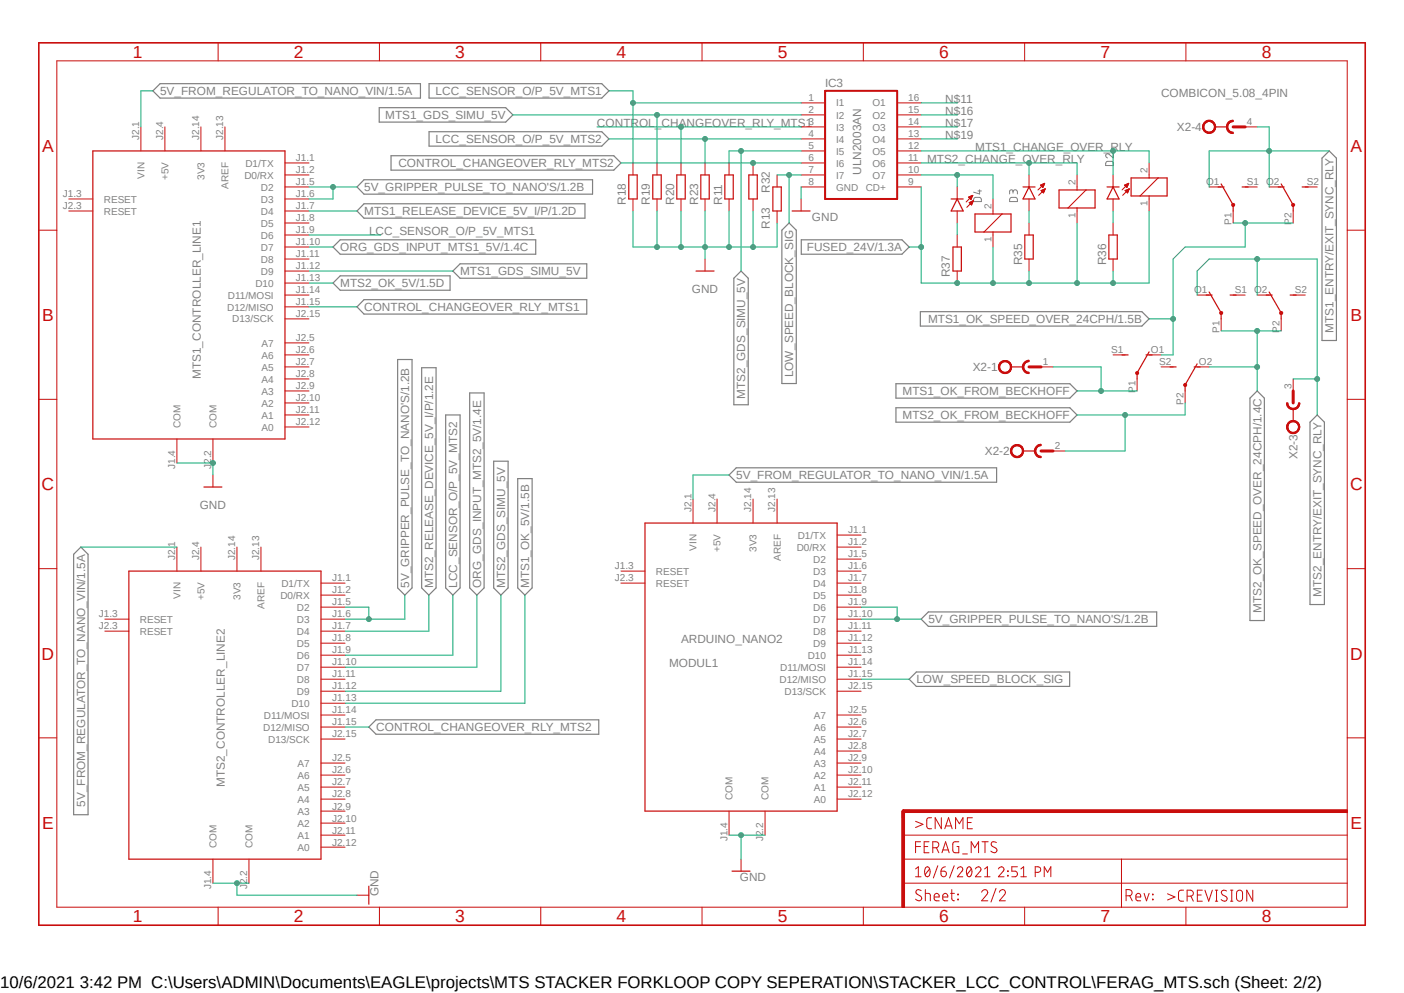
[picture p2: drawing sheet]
<svg xmlns="http://www.w3.org/2000/svg" width="297mm" height="210mm" viewBox="0 0 297 210" stroke-linecap="round" stroke-linejoin="round" font-family="sans-serif">
<path d="M7.9 8.8l281.2 187.2M289.1 8.8l-281.2 187.2" fill="none" stroke="#fff" stroke-width=".21"/>
<path d="M234.1 34.2a1.3 1.3 0 0 1 1.4 .1v.7h-1.6v-.5zM235.5 32.5v.9l-.9-.8a.45 .45 0 0 0-.7 .2 .45 .45 0 0 0 .4 .6M206 42a1.26 1.26 0 0 1 1.3-.2l.3 .4v.4h-1.6zM206.9 40.4h.7M207.2 40.1v.9l-1.2-.4M213.7 42a1.26 1.26 0 0 1 1.3-.2l.2 .4v.4h-1.6zM214.3 40.6a.47 .47 0 0 1 .5-.5 .47 .47 0 0 1 .4 .5v.4M214.3 40.9v-.4a.36 .36 0 0 0-.4-.4 .36 .36 0 0 0-.3 .4v.5" fill="none" stroke="#808080" stroke-width=".21"/>
<g fill="none" stroke="#808080" stroke-width=".25">
<path d="M32.3 19.2l1.6-1.5h55v3h-55zM90.8 17.7h36.5l1.5 1.5-1.5 1.5h-36.5zM77 38h48.3v3.1h-48.3l-1.5-1.6zM80.2 22.8h26.8l1.5 1.5-1.5 1.5h-26.8zM82.7 32.9h47.1l1.6 1.6-1.6 1.5h-47.1zM90.8 27.9h36.5l1.5 1.5-1.5 1.5h-36.5zM281.2 31.9l1.5 1.5v38.6h-3v-38.6zM70.4 59.9l1.6-1.6h23.2v3.1h-23.2zM70.4 52.2l1.6-1.5h41.3v3.1h-41.3zM77 43.1h46.7v3h-46.7l-1.5-1.5zM95.8 57.3l1.5-1.5h26.8v3h-26.8zM156.8 57.3l1.5 1.5v26.8h-3.1v-26.8z"/>
<path d="M165.4 48.7l1.5-1.5 1.5 1.5v32.4h-3zM169.5 50.7h21.3l1.5 1.5-1.5 1.6h-21.3zM77 63.4h47.1v3h-47.1l-1.5-1.5zM84.1 76h3.1v48.3l-1.6 1.6-1.5-1.6zM89.2 77.8h3v46.5l-1.5 1.6-1.5-1.6zM194.7 65.9h46.9l1.5 1.5-1.5 1.6h-46.9zM94.3 87.8h3v36.5l-1.5 1.6-1.5-1.6zM99.4 83.1h3v41.2l-1.5 1.6-1.5-1.6zM104.4 97.5h3.1v26.8l-1.5 1.6-1.6-1.6zM189.5 81.2h36.8l1.5 1.5-1.5 1.5h-36.8zM189.5 86.2h36.8l1.5 1.6-1.5 1.5h-36.8zM265.9 82.7l1.6 1.5v47h-3.1v-47z"/>
<path d="M278.6 87.8l1.6 1.5v38.5h-3.1v-38.5zM17.1 115.7l1.5 1.5v55.1h-3v-55.1zM109.5 101.2h3.1v23.1l-1.6 1.6-1.5-1.6zM154.2 100.5l1.5-1.6h55.1v3.1h-55.1zM194.9 130.9l1.5-1.5h48.3v3.1h-48.3zM78 153.8l1.5-1.6h47.2v3.1h-47.2zM192.3 143.6l1.5-1.5h32.5v3.1h-32.5z"/>
</g>
<path d="M190.8 171.5h.5v20.4h-.5z" fill-rule="evenodd" fill="#c90d0c"/>
<path d="M190.8 171.5h.5v20.4h-.5z" fill="none" stroke="#c90d0c" stroke-width=".21"/>
<path d="M191 171.2h94v.6h-94z" fill-rule="evenodd" fill="#c90d0c"/>
<g fill="none" stroke="#c90d0c" stroke-width=".21">
<path d="M12 12.9h273v179h-273zM46.1 9.1v3.8M80.3 9.1v3.8M114.4 9.1v3.8M148.5 9.1v3.8M182.6 9.1v3.8M216.7 9.1v3.8M250.9 9.1v3.8M243.1 34.5v3.1M245 37.6l-3.8 3.8M8.2 48.7h3.8M243.1 41.4v3.2"/>
<path d="M285 48.7h3.8M8.2 84.5h3.8M285 84.5h3.8M146.6 105.5v5.1M151.7 105.5v5.1M159.3 105.5v5.1M164.4 105.5v5.1M177.1 113.2h5.1M177.1 115.7h5.1M177.1 118.2h5.1M8.2 120.3h3.8M131.4 120.8h5"/>
<path d="M131.4 123.3h5M177.1 120.8h5.1M177.1 123.3h5.1M177.1 125.9h5.1M177.1 128.4h5.1M177.1 130.9h5.1M177.1 133.5h5.1M177.1 136h5.1M177.1 138.6h5.1M285 120.3h3.8M8.2 156h3.8M177.1 141.1h5.1"/>
<path d="M177.1 143.6h5.1M177.1 151.2h5.1M177.1 153.8h5.1M177.1 156.3h5.1M177.1 158.8h5.1M177.1 146.2h5.1M285 156h3.8M154.2 171.5v5.1M161.8 171.5v5.1M177.1 161.4h5.1M177.1 163.9h5.1M177.1 166.5h5.1"/>
<path d="M177.1 169h5.1M191 171.2h94v.6h-94zM191.1 176.6h93.9M193.7 173.7l1.5 .6-1.5 .7M193.7 179h1M194.7 178h-1v2.3M195.5 179h.8M196.5 178h-1v2.3h1M197.1 172.9l-.8 .1-.3 .4 .2 1.7 .9 .2M197.3 179.3h.7a.64 .64 0 0 0 .6-.7 .64 .64 0 0 0-.6-.6h-.7v2.3M198.1 179.3l.5 1M199.1 172.9v2.4l-1.3-2.4v2.4"/>
<path d="M199.4 179.7h1.2M199.9 175.3l.8-2.4 .7 2.4M200.1 174.7h1.1M202.1 175.3v-2.4l.8 1.3 .8-1.3v2.4M202.8 178l-1 .1-.2 .2-.1 1.5a.51 .51 0 0 0 .6 .5h.7v-1.3h-.4M204.6 173.9h.8M205.7 172.9h-1.1v2.4h1.1M207.7 178h1.3M208.4 178v2.3M210.8 178.2l-.6-.2a.52 .52 0 0 0-.5 .4 .52 .52 0 0 0 .2 .6l.8 .4a.57 .57 0 0 1 0 .8 .57 .57 0 0 1-.9 0l-.2-.2M46.1 191.9v3.8M80.3 191.9v3.8"/>
<path d="M114.4 191.9v3.8M148.5 191.9v3.8M182.6 191.9v3.8M191.1 186.8h93.9M191.1 181.7h93.9M193.7 183.8l.6-.5v2.1M193.7 185.4h1.1M194.9 188.3a.61 .61 0 0 0-.8-.1 .61 .61 0 0 0-.3 .7 1.75 1.75 0 0 1 1.2 1l-.1 .3a.75 .75 0 0 1-1.2 0M195.7 188.9h.7l.3 .2 .1 1.4M195.7 188.1v2.4M195.8 183.5a.44 .44 0 0 1 .8 .1 1.31 1.31 0 0 1-.4 1.8h-.2a1.47 1.47 0 0 1-.2-1.9zM196.6 183.8l-.9 1.2"/>
<path d="M197.6 189.7h1.1a.55 .55 0 0 0-.4-.8 .55 .55 0 0 0-.7 .5l.1 .9 .3 .2h.7M198.4 183.1l-1 2.6M199.1 184.2h.6a.58 .58 0 0 1 .5 .7 .58 .58 0 0 1-.6 .5 .58 .58 0 0 1-.5-.6zM199.3 180.3l.7-2.3 .8 2.3M199.4 189.7h1.1a.55 .55 0 0 0-.4-.8 .55 .55 0 0 0-.7 .5l.1 .9 .3 .2h.7M200 183.3a.94 .94 0 0 0-.9 .9M201.1 188.9h.8M201.3 188.1v2l.2 .3 .4 .1M201.8 183.1l-.9 2.6M202.5 183.8a.57 .57 0 0 1 .8-.5 .57 .57 0 0 1 .2 .9l-1 1.2h1.2M202.6 189.1l.1 .1zM202.6 190.2l.1 .1z"/>
<path d="M203.6 180.6h1M204.7 183.5a.41 .41 0 0 1 .4-.2 .41 .41 0 0 1 .3 .3 1.26 1.26 0 0 1-.4 1.8h-.1a1.47 1.47 0 0 1-.2-1.9zM205.4 180.3v-2.3l.8 1.3 .8-1.3v2.3M205.5 183.8l-.9 1.2M206.3 183.8a.58 .58 0 0 1 .8-.5 .58 .58 0 0 1 .2 .9l-1 1.2h1.2M207.6 188.7a.64 .64 0 0 1 1-.5 .64 .64 0 0 1 .1 1l-1.1 1.3h1.4M208.3 185.4h1.1M208.3 183.8l.6-.5v2.1M210.7 187.9l-1.1 2.9M211.2 183.8a.58 .58 0 0 1 .8-.5 .58 .58 0 0 1 .2 .9l-1 1.2h1.2M211.4 188.7a.64 .64 0 0 1 .9-.5 .64 .64 0 0 1 .2 1l-1.1 1.3h1.3M213.1 184.2l.2 .1z"/>
<path d="M213.1 185.1l.2 .2zM215.2 183.3h-1.2v.9h.8a.61 .61 0 0 1 .4 .6 .61 .61 0 0 1-.4 .6h-.8M215.9 185.4h1.2M215.9 183.8l.6-.5v2.1M216.7 191.9v3.8M219 184.5h.6a.59 .59 0 0 0 .5-.6 .59 .59 0 0 0-.5-.6h-.6v2.1M220.9 185.4v-2.1l.7 1.2 .7-1.2v2.1M237.2 181.7v10.2M238.2 189.4h.6a.66 .66 0 0 0 .7-.6 .66 .66 0 0 0-.7-.7h-.6v2.4M239 189.4l.5 1.1M240.3 189.7h1a.54 .54 0 0 0-.4-.8 .54 .54 0 0 0-.6 .5v.9l.4 .2h.6M242 188.9l.5 1.6 .6-1.6"/>
<path d="M243.8 190.2l.1 .1zM243.8 189.1l.1 .1zM247 189l1.5 .7-1.5 .6M250.4 188.3h-.8l-.3 .5v1.4l.3 .3 .8 .1M250.9 191.9v3.8M251.1 189.5h.7a.64 .64 0 0 0 .7-.6 .64 .64 0 0 0-.7-.6h-.7v2.3M251.9 189.5l.5 1.1M253.3 189.3h.8M254.3 188.3h-1v2.3h1M254.9 188.3l.8 2.3 .8-2.3M257.1 190.6h.5M257.1 188.3h.5"/>
<path d="M257.3 188.3v2.3M259.5 188.4l-.8-.1a.51 .51 0 0 0-.4 .4 .51 .51 0 0 0 .3 .5l.7 .4a.58 .58 0 0 1 .1 .9 .58 .58 0 0 1-.9-.1l-.2-.2M260.3 190.6h.5M260.3 188.3h.5M260.6 188.3v2.3M261.8 188.4a.62 .62 0 0 1 .7-.1 .62 .62 0 0 1 .3 .6v1a.64 .64 0 0 1-.6 .7 .64 .64 0 0 1-.6-.7v-1.3zM265 188.3v2.3l-1.3-2.3v2.3"/>
</g>
<path d="M192.3 171.5h-1.2v1.3" fill="none" stroke="#c90d0c" stroke-width=".63"/>
<path d="M8.2 9.1h280.6v186.6h-280.6z" fill="none" stroke="#c90d0c" stroke-width=".34"/>
<path d="M239.3 37.6h7.6v3.8h-7.6zM257.7 39.5h1.3M258.3 38.9l2.6 4.4v1.3M262.8 39.5h1.2M136.4 110.6h40.7v60.9h-40.7z" fill="none" stroke="#c90d0c" stroke-width=".25"/>
<path d="M260.6 43.1h.5v.5l-.2 .1-.3-.1-.1-.3z" fill-rule="evenodd" fill="#c90d0c"/>
<path d="M255.8 39.5h2.5M263.4 39.5h2.5M260.6 43.1h.5v.5l-.2 .1-.3-.1-.1-.3zM260.9 44.6v2.6" fill="none" stroke="#c90d0c" stroke-width=".21"/>
<path d="M270.4 39.5h1.3M271 38.9l2.6 4.4v1.3M275.5 39.5h1.2" fill="none" stroke="#c90d0c" stroke-width=".25"/>
<path d="M273.3 43.1h.5l.1 .2-.1 .3-.2 .1-.3-.1z" fill-rule="evenodd" fill="#c90d0c"/>
<path d="M227.8 37v3.2M268.5 39.5h2.5M276.1 39.5h2.5M227.8 44v3.2M229.7 40.2l-3.8 3.8M273.3 43.1h.5l.1 .2-.1 .3-.2 .1-.3-.1zM273.6 44.6v2.6" fill="none" stroke="#c90d0c" stroke-width=".21"/>
<path d="M224 40.2h7.6v3.8h-7.6zM255.1 62.4h1.3M255.8 61.8l2.5 4.4v1.2M260.2 62.4h1.3" fill="none" stroke="#c90d0c" stroke-width=".25"/>
<path d="M258.1 66h.5v.4h-.5l-.1-.2z" fill-rule="evenodd" fill="#c90d0c"/>
<path d="M253.2 62.4h2.6M258.1 66h.5v.4h-.5l-.1-.2zM258.3 67.4v2.6M260.9 62.4h2.5" fill="none" stroke="#c90d0c" stroke-width=".21"/>
<path d="M267.8 62.4h1.3M268.5 61.8l2.5 4.4v1.2M272.9 62.4h1.3" fill="none" stroke="#c90d0c" stroke-width=".25"/>
<circle cx="271" cy="66.2" r=".34" fill="#c90d0c"/>
<g fill="none" stroke="#c90d0c" stroke-width=".21">
<path d="M210.1 42.1v3.2M210.1 49.1v3.1M212 45.3l-3.8 3.8M265.9 62.4h2.6M271 67.4v2.6M273.6 62.4h2.5"/>
<circle cx="271" cy="66.2" r=".34"/>
</g>
<path d="M206.2 45.3h7.7v3.8h-7.7zM237.4 75.1h1.2M242.4 75.1h1.3M243.1 74.4l-2.6 4.5v1.2" fill="none" stroke="#c90d0c" stroke-width=".25"/>
<path d="M240.3 78.7h.5v.4h-.5l-.1-.2z" fill-rule="evenodd" fill="#c90d0c"/>
<path d="M235.5 75.1h2.5M240.3 78.7h.5v.4h-.5l-.1-.2zM243.1 75.1h2.5M240.5 80.1v2.6" fill="none" stroke="#c90d0c" stroke-width=".21"/>
<path d="M247.5 77.6h1.3M252.6 77.6h1.3M253.2 77l-2.5 4.4v1.3" fill="none" stroke="#c90d0c" stroke-width=".25"/>
<path d="M250.5 81.2l.2-.1 .3 .1v.5h-.5l-.1-.3z" fill-rule="evenodd" fill="#c90d0c"/>
<g fill="none" stroke="#c90d0c" stroke-width=".21">
<path d="M29.8 26.8v5.1M34.9 26.8v5.1M42.5 26.8v5.1M47.6 26.8v5.1M60.3 34.5h5.1M60.3 37h5.1M60.3 39.5h5.1M133.9 34.5v2.5M139 34.5v2.5M144.1 34.5v2.5M149.1 34.5v2.5M154.2 34.5v2.5"/>
<path d="M159.3 34.5v2.5M164.4 37v2.5M169.5 21.8h5M169.5 24.3h5M169.5 26.8h5M169.5 29.4h5M169.5 31.9h5M169.5 34.5h5M169.5 37h5M169.5 39.5h5M189.8 21.8h5.1M189.8 24.3h5.1"/>
<path d="M189.8 26.8h5.1M189.8 29.4h5.1M189.8 31.9h5.1M189.8 34.5h5.1M189.8 37h5.1M189.8 39.5h5.1M202.5 39.5v2.6M217.7 37v2.5M220.1 39.2l.9-.4-.4 .9zM220.1 39.2h.8M220.2 39.2h.6M220.3 39.3h.5"/>
<path d="M220.3 39.1h.6M220.4 39.4h.3M220.5 39.5h.2M220.6 39.6h.1M220.6 38.9h.3M220.7 38.9h.2M220.9 38.8h.1M221 38.8l-1.4 1.4M221.1 40h.1M221.1 39.9l-1.4 1.4M235.5 37v2.5M237.9 39.2l.9-.4-.4 .9z"/>
<path d="M237.9 39.2h.7M238 39.2h.6M238 39.3h.5M238.1 39.1h.5M238.1 39.4h.4M238.3 39.5h.2M238.3 38.9h.4M238.3 39.6h.1M238.5 38.9h.2M238.7 38.8h.1M238.8 38.8l-1.4 1.4M238.8 40h.1"/>
<path d="M238.9 39.9l-1.4 1.4M238.9 39.9l-.4 .9-.5-.5M238.9 39.9l-.9 .4M14.6 42.1h5M14.6 44.6h5M60.3 42.1h5.1M60.3 44.6h5.1M60.3 47.2h5.1M60.3 49.7h5.1M60.3 52.2h5.1M60.3 54.8h5.1M60.3 57.3h5.1"/>
<path d="M60.3 59.9h5.1M133.9 42.1v2.5M139 42.1v2.5M144.1 42.1v2.5M149.1 42.1v2.5M149.1 54.8v2.5M154.2 42.1v2.5M159.3 42.1v2.5M164.4 44.6v2.6M169.5 42.1v2.5M202.5 44.6v2.6M202.5 49.7v2.5"/>
<path d="M202.5 57.3v2.6M204.9 41.7h.7M205 41.8h.5M205 42.8l.9-.3-.4 .8zM205 41.6h.6M205.1 42.9h.6M205.1 41.9h.4M205.1 42.8h.6M205.1 43h.6M205.2 42h.3M205.2 43.1h.4M205.2 41.5h.5"/>
<path d="M205.3 42.1h.1M205.3 43.1h.3M205.3 42.7h.5M205.4 42.2h.1M205.4 43.2h.2M205.4 41.4h.3M205.5 43.3h.1M205.5 42.6h.3M205.6 41.4h.1M205.7 42.5h.2M205.8 41.3l-1.4 1.4M205.8 41.3l-.4 .9-.5-.5"/>
<path d="M205.8 41.3l-.9 .4M205.9 42.5l-1.4 1.4M217.7 42.1v2.5M217.7 47.2v2.5M217.7 54.8v2.5M220.2 40.3l.9-.4-.4 .9zM220.3 40.3h.6M220.3 40.4h.6M220.4 40.5h.5M220.4 40.2h.6M220.5 40.6h.4M220.6 40.6h.2"/>
<path d="M220.6 40.1h.4M220.7 40.7h.1M220.9 40h.2M235.5 42.1v2.5M235.5 47.2v2.5M235.5 54.8v2.5M238 40.3h.7M238.1 40.4h.6M238.2 40.5h.5M238.2 40.2h.6M238.3 40.6h.3M238.4 40.6h.2"/>
<path d="M238.4 40.1h.4M238.5 40.7h.1M238.6 40h.2M60.3 77.6h5.1M60.3 62.4h5.1M60.3 64.9h5.1M60.3 72.5h5.1M60.3 75.1h5.1M60.3 67.4h5.1M245.6 77.6h2.6M253.2 77.6h2.6M37.4 92.8v5.1"/>
<path d="M45 92.8v5.1M60.3 80.1h5.1M60.3 82.7h5.1M60.3 85.2h5.1M60.3 87.8h5.1M60.3 90.3h5.1M250.5 81.2l.2-.1 .3 .1v.5h-.5l-.1-.3zM250.7 82.7v2.5M37.4 115.7v5.1M42.5 115.7v5.1M45 100.5v2.5M50.1 115.7v5.1"/>
<path d="M55.2 115.7v5.1M22.2 130.9h5.1M22.2 133.5h5.1M67.9 123.3h5.1M67.9 125.9h5.1M67.9 130.9h5.1M67.9 128.4h5.1M67.9 133.5h5.1M67.9 136h5.1M67.9 138.6h5.1M67.9 141.1h5.1M67.9 143.6h5.1"/>
<path d="M67.9 146.2h5.1M67.9 148.7h5.1M67.9 151.2h5.1M67.9 153.8h5.1M67.9 156.3h5.1M67.9 161.4h5.1M67.9 163.9h5.1M67.9 166.5h5.1M67.9 169h5.1M67.9 171.5h5.1M67.9 174.1h5.1M67.9 176.6h5.1"/>
<path d="M67.9 179.2h5.1M45 181.7v5.1M52.7 181.7v5.1M75.5 189.3h2.5M156.8 181.7v2.5"/>
</g>
<path d="M174.5 19.2h15.3v22.9h-15.3z" fill="none" stroke="#c90d0c" stroke-width=".42"/>
<g fill="none" stroke="#c90d0c" stroke-width=".25">
<path d="M19.6 31.9h40.7v60.9h-40.7zM133 37h1.8v5.1h-1.8zM138.1 37h1.8v5.1h-1.8zM143.2 37h1.7v5.1h-1.7zM148.3 37h1.7v5.1h-1.7zM153.3 37h1.8v5.1h-1.8zM158.4 37h1.8v5.1h-1.8zM163.5 39.5h1.8v5.1h-1.8zM216.4 39.5h2.5M217.7 39.5l1.2 2.6h-2.5zM234.2 39.5h2.5M235.5 39.5l1.2 2.6h-2.5z"/>
<path d="M147.2 57.3h3.8M167.6 44.6h3.8M201.2 42.1h2.6M201.6 52.2h1.8v5.1h-1.8zM202.5 42.1l1.3 2.5h-2.6zM216.8 49.7h1.8v5.1h-1.8zM234.6 49.7h1.7v5.1h-1.7zM43.1 103h3.8M27.3 120.8h40.6v60.9h-40.6zM78 187.4v3.8M154.9 184.2h3.8"/>
</g>
<path d="M216.3 77.6h.2a1.21 1.21 0 0 0 1.2 1.1v.3a1.37 1.37 0 0 1-1.4-1.4z" fill-rule="evenodd" fill="#c90d0c"/>
<path d="M216.3 77.6h.2a1.21 1.21 0 0 0 1.2 1.1v.3a1.37 1.37 0 0 1-1.4-1.4z" fill="none" stroke="#c90d0c" stroke-width=".21"/>
<path d="M216.7 76.6l.8-.4h.2v.3a1.19 1.19 0 0 0-1.2 1.1h-.2v-.2z" fill-rule="evenodd" fill="#c90d0c"/>
<path d="M216.7 76.6l.8-.4h.2v.3a1.19 1.19 0 0 0-1.2 1.1h-.2v-.2z" fill="none" stroke="#c90d0c" stroke-width=".21"/>
<path d="M213.9 77.6h2.5" fill="none" stroke="#c90d0c" stroke-width=".25"/>
<path d="M216.7 76.6l.8-.4h.2v.3a1.14 1.14 0 0 0-1.1 1.1 1.14 1.14 0 0 0 1.1 1.1v.3a1.39 1.39 0 0 1-1.3-.9 1.39 1.39 0 0 1 .3-1.5z" fill-rule="evenodd" fill="#c90d0c"/>
<path d="M216.7 76.6l.8-.4h.2v.3a1.14 1.14 0 0 0-1.1 1.1 1.14 1.14 0 0 0 1.1 1.1v.3a1.39 1.39 0 0 1-1.3-.9 1.39 1.39 0 0 1 .3-1.5z" fill="none" stroke="#c90d0c" stroke-width=".21"/>
<path d="M217.7 77.6h2.5" fill="none" stroke="#c90d0c" stroke-width=".63"/>
<path d="M211.5 76.7a1.4 1.4 0 0 1 2.3 .2 1.4 1.4 0 0 1-.8 2.1 1.4 1.4 0 0 1-1.8-1.4h.3a1.15 1.15 0 0 1 1.5-1.1 1.15 1.15 0 0 1 .4 1.9 1.15 1.15 0 0 1-1.9-.4v-.4h-.3z" fill-rule="evenodd" fill="#c90d0c"/>
<path d="M211.5 76.7a1.4 1.4 0 0 1 2.3 .2 1.4 1.4 0 0 1-.8 2.1 1.4 1.4 0 0 1-1.8-1.4h.3a1.15 1.15 0 0 1 1.5-1.1 1.15 1.15 0 0 1 .4 1.9 1.15 1.15 0 0 1-1.9-.4v-.4h-.3z" fill="none" stroke="#c90d0c" stroke-width=".21"/>
<path d="M211.5 76.7a1.4 1.4 0 0 1 2.3 .2 1.4 1.4 0 0 1-.8 2.1 1.4 1.4 0 0 1-1.8-1.4h.3a1.15 1.15 0 0 1 1.5-1.1 1.15 1.15 0 0 1 .4 1.9 1.15 1.15 0 0 1-1.9-.4v-.4h-.3z" fill-rule="evenodd" fill="#c90d0c"/>
<path d="M211.5 76.7a1.4 1.4 0 0 1 2.3 .2 1.4 1.4 0 0 1-.8 2.1 1.4 1.4 0 0 1-1.8-1.4h.3a1.15 1.15 0 0 1 1.5-1.1 1.15 1.15 0 0 1 .4 1.9 1.15 1.15 0 0 1-1.9-.4v-.4h-.3zM220.2 77.6h2.6" fill="none" stroke="#c90d0c" stroke-width=".21"/>
<path d="M218.8 95.4h.3a1.21 1.21 0 0 0 1.1 1.1v.3a1.37 1.37 0 0 1-1.4-1.4z" fill-rule="evenodd" fill="#c90d0c"/>
<path d="M218.8 95.4h.3a1.21 1.21 0 0 0 1.1 1.1v.3a1.37 1.37 0 0 1-1.4-1.4z" fill="none" stroke="#c90d0c" stroke-width=".21"/>
<path d="M219.2 94.4l.8-.4h.2v.2a1.19 1.19 0 0 0-1.1 1.2h-.3v-.2z" fill-rule="evenodd" fill="#c90d0c"/>
<path d="M219.2 94.4l.8-.4h.2v.2a1.19 1.19 0 0 0-1.1 1.2h-.3v-.2z" fill="none" stroke="#c90d0c" stroke-width=".21"/>
<path d="M216.4 95.4h2.5" fill="none" stroke="#c90d0c" stroke-width=".25"/>
<path d="M219.2 94.4l.8-.4h.2v.2a1.14 1.14 0 0 0-1.1 1.2 1.14 1.14 0 0 0 1.1 1.1v.3a1.39 1.39 0 0 1-1.3-.9 1.39 1.39 0 0 1 .3-1.5z" fill-rule="evenodd" fill="#c90d0c"/>
<path d="M219.2 94.4l.8-.4h.2v.2a1.14 1.14 0 0 0-1.1 1.2 1.14 1.14 0 0 0 1.1 1.1v.3a1.39 1.39 0 0 1-1.3-.9 1.39 1.39 0 0 1 .3-1.5z" fill="none" stroke="#c90d0c" stroke-width=".21"/>
<path d="M220.2 95.4h2.6" fill="none" stroke="#c90d0c" stroke-width=".63"/>
<path d="M214.1 94.5a1.39 1.39 0 0 1 2.2 .2 1.39 1.39 0 0 1-.8 2 1.39 1.39 0 0 1-1.8-1.3h.3a1.15 1.15 0 0 1 1.5-1.1 1.15 1.15 0 0 1 .5 1.8 1.15 1.15 0 0 1-1.9-.3l-.1-.4h-.3z" fill-rule="evenodd" fill="#c90d0c"/>
<path d="M214.1 94.5a1.39 1.39 0 0 1 2.2 .2 1.39 1.39 0 0 1-.8 2 1.39 1.39 0 0 1-1.8-1.3h.3a1.15 1.15 0 0 1 1.5-1.1 1.15 1.15 0 0 1 .5 1.8 1.15 1.15 0 0 1-1.9-.3l-.1-.4h-.3z" fill="none" stroke="#c90d0c" stroke-width=".21"/>
<path d="M214.1 94.5a1.39 1.39 0 0 1 2.2 .2 1.39 1.39 0 0 1-.8 2 1.39 1.39 0 0 1-1.8-1.3h.3a1.15 1.15 0 0 1 1.5-1.1 1.15 1.15 0 0 1 .5 1.8 1.15 1.15 0 0 1-1.9-.3l-.1-.4h-.3z" fill-rule="evenodd" fill="#c90d0c"/>
<path d="M214.1 94.5a1.39 1.39 0 0 1 2.2 .2 1.39 1.39 0 0 1-.8 2 1.39 1.39 0 0 1-1.8-1.3h.3a1.15 1.15 0 0 1 1.5-1.1 1.15 1.15 0 0 1 .5 1.8 1.15 1.15 0 0 1-1.9-.3l-.1-.4h-.3zM222.8 95.4h2.5" fill="none" stroke="#c90d0c" stroke-width=".21"/>
<path d="M273.6 86.4a1.12 1.12 0 0 0 1.1-1.2h.3a1.31 1.31 0 0 1-1.4 1.4z" fill-rule="evenodd" fill="#c90d0c"/>
<path d="M273.6 86.4a1.12 1.12 0 0 0 1.1-1.2h.3a1.31 1.31 0 0 1-1.4 1.4z" fill="none" stroke="#c90d0c" stroke-width=".21"/>
<path d="M272.2 85.2h.2a1.12 1.12 0 0 0 1.2 1.2v.2a1.31 1.31 0 0 1-1.4-1.4z" fill-rule="evenodd" fill="#c90d0c"/>
<path d="M272.2 85.2h.2a1.12 1.12 0 0 0 1.2 1.2v.2a1.31 1.31 0 0 1-1.4-1.4z" fill="none" stroke="#c90d0c" stroke-width=".21"/>
<path d="M273.6 86.5v2.5" fill="none" stroke="#c90d0c" stroke-width=".25"/>
<path d="M272.2 85.2h.2a1.14 1.14 0 0 0 1.2 1.2 1.14 1.14 0 0 0 1.1-1.2h.3a1.4 1.4 0 0 1-1.4 1.4 1.4 1.4 0 0 1-1.4-1.4z" fill-rule="evenodd" fill="#c90d0c"/>
<path d="M272.2 85.2h.2a1.14 1.14 0 0 0 1.2 1.2 1.14 1.14 0 0 0 1.1-1.2h.3a1.4 1.4 0 0 1-1.4 1.4 1.4 1.4 0 0 1-1.4-1.4z" fill="none" stroke="#c90d0c" stroke-width=".21"/>
<path d="M273.6 82.7v2.5" fill="none" stroke="#c90d0c" stroke-width=".63"/>
<path d="M272.5 89.4a1.39 1.39 0 0 1 2.2 .2 1.39 1.39 0 0 1-.8 2.1 1.39 1.39 0 0 1-1.7-1.4h.2a1.13 1.13 0 0 1 1.5-1.1 1.13 1.13 0 0 1 .4 1.8 1.13 1.13 0 0 1-1.8-.3l-.1-.4h-.2z" fill-rule="evenodd" fill="#c90d0c"/>
<path d="M272.5 89.4a1.39 1.39 0 0 1 2.2 .2 1.39 1.39 0 0 1-.8 2.1 1.39 1.39 0 0 1-1.7-1.4h.2a1.13 1.13 0 0 1 1.5-1.1 1.13 1.13 0 0 1 .4 1.8 1.13 1.13 0 0 1-1.8-.3l-.1-.4h-.2z" fill="none" stroke="#c90d0c" stroke-width=".21"/>
<path d="M272.5 89.4a1.39 1.39 0 0 1 2.2 .2 1.39 1.39 0 0 1-.8 2.1 1.39 1.39 0 0 1-1.7-1.4h.2a1.13 1.13 0 0 1 1.5-1.1 1.13 1.13 0 0 1 .4 1.8 1.13 1.13 0 0 1-1.8-.3l-.1-.4h-.2z" fill-rule="evenodd" fill="#c90d0c"/>
<path d="M272.5 89.4a1.39 1.39 0 0 1 2.2 .2 1.39 1.39 0 0 1-.8 2.1 1.39 1.39 0 0 1-1.7-1.4h.2a1.13 1.13 0 0 1 1.5-1.1 1.13 1.13 0 0 1 .4 1.8 1.13 1.13 0 0 1-1.8-.3l-.1-.4h-.2zM273.6 80.1v2.6" fill="none" stroke="#c90d0c" stroke-width=".21"/>
<path d="M259.5 26.8h.2a1.12 1.12 0 0 0 1.2 1.2v.2a1.31 1.31 0 0 1-1.4-1.4z" fill-rule="evenodd" fill="#c90d0c"/>
<path d="M259.5 26.8h.2a1.12 1.12 0 0 0 1.2 1.2v.2a1.31 1.31 0 0 1-1.4-1.4z" fill="none" stroke="#c90d0c" stroke-width=".21"/>
<path d="M259.8 25.8l.8-.4h.3v.3a1.12 1.12 0 0 0-1.2 1.1h-.2v-.2z" fill-rule="evenodd" fill="#c90d0c"/>
<path d="M259.8 25.8l.8-.4h.3v.3a1.12 1.12 0 0 0-1.2 1.1h-.2v-.2z" fill="none" stroke="#c90d0c" stroke-width=".21"/>
<path d="M257 26.8h2.6" fill="none" stroke="#c90d0c" stroke-width=".25"/>
<path d="M259.8 25.8l.8-.4h.3v.3a1.14 1.14 0 0 0-1.2 1.1 1.14 1.14 0 0 0 1.2 1.2v.2a1.41 1.41 0 0 1-1.4-.8 1.41 1.41 0 0 1 .3-1.6z" fill-rule="evenodd" fill="#c90d0c"/>
<path d="M259.8 25.8l.8-.4h.3v.3a1.14 1.14 0 0 0-1.2 1.1 1.14 1.14 0 0 0 1.2 1.2v.2a1.41 1.41 0 0 1-1.4-.8 1.41 1.41 0 0 1 .3-1.6z" fill="none" stroke="#c90d0c" stroke-width=".21"/>
<path d="M260.9 26.8h2.5" fill="none" stroke="#c90d0c" stroke-width=".63"/>
<path d="M254.7 26a1.39 1.39 0 0 1 2.2 .1 1.39 1.39 0 0 1-.7 2.1 1.39 1.39 0 0 1-1.8-1.4h.2a1.13 1.13 0 0 1 1.6-1.1 1.13 1.13 0 0 1 .4 1.9 1.13 1.13 0 0 1-1.9-.4l-.1-.4h-.2z" fill-rule="evenodd" fill="#c90d0c"/>
<path d="M254.7 26a1.39 1.39 0 0 1 2.2 .1 1.39 1.39 0 0 1-.7 2.1 1.39 1.39 0 0 1-1.8-1.4h.2a1.13 1.13 0 0 1 1.6-1.1 1.13 1.13 0 0 1 .4 1.9 1.13 1.13 0 0 1-1.9-.4l-.1-.4h-.2z" fill="none" stroke="#c90d0c" stroke-width=".21"/>
<path d="M254.7 26a1.39 1.39 0 0 1 2.2 .1 1.39 1.39 0 0 1-.7 2.1 1.39 1.39 0 0 1-1.8-1.4h.2a1.13 1.13 0 0 1 1.6-1.1 1.13 1.13 0 0 1 .4 1.9 1.13 1.13 0 0 1-1.9-.4l-.1-.4h-.2z" fill-rule="evenodd" fill="#c90d0c"/>
<path d="M254.7 26a1.39 1.39 0 0 1 2.2 .1 1.39 1.39 0 0 1-.7 2.1 1.39 1.39 0 0 1-1.8-1.4h.2a1.13 1.13 0 0 1 1.6-1.1 1.13 1.13 0 0 1 .4 1.9 1.13 1.13 0 0 1-1.9-.4l-.1-.4h-.2zM263.4 26.8h2.5" fill="none" stroke="#c90d0c" stroke-width=".21"/>
<path d="M154.2 176.6h7.6M156.8 176.6v5.1" fill="none" stroke="#0dab76" stroke-width=".21"/>
<circle cx="156.8" cy="176.6" r=".51" fill="#0dab76"/>
<g fill="none" stroke="#0dab76" stroke-width=".21">
<path d="M37.4 97.9h7.6v2.6"/>
<circle cx="156.8" cy="176.6" r=".51"/>
</g>
<circle cx="45" cy="97.9" r=".51" fill="#0dab76"/>
<g fill="none" stroke="#0dab76" stroke-width=".21">
<path d="M45 186.8h7.7M50.1 186.8v2.5"/>
<circle cx="45" cy="97.9" r=".51"/>
</g>
<circle cx="50.1" cy="186.8" r=".51" fill="#0dab76"/>
<g fill="none" stroke="#0dab76" stroke-width=".21">
<path d="M133.9 44.6v7.6h30.5v-5M159.3 44.6v7.6M50.1 189.3h25.4"/>
<circle cx="50.1" cy="186.8" r=".51"/>
</g>
<circle cx="159.3" cy="52.2" r=".51" fill="#0dab76"/>
<g fill="none" stroke="#0dab76" stroke-width=".21">
<path d="M154.2 44.6v7.6"/>
<circle cx="159.3" cy="52.2" r=".51"/>
</g>
<circle cx="154.2" cy="52.2" r=".51" fill="#0dab76"/>
<g fill="none" stroke="#0dab76" stroke-width=".21">
<path d="M149.1 44.6v7.6"/>
<circle cx="154.2" cy="52.2" r=".51"/>
</g>
<circle cx="149.1" cy="52.2" r=".51" fill="#0dab76"/>
<g fill="none" stroke="#0dab76" stroke-width=".21">
<path d="M144.1 44.6v7.6"/>
<circle cx="149.1" cy="52.2" r=".51"/>
</g>
<circle cx="144.1" cy="52.2" r=".51" fill="#0dab76"/>
<g fill="none" stroke="#0dab76" stroke-width=".21">
<path d="M139 44.6v7.6"/>
<circle cx="144.1" cy="52.2" r=".51"/>
</g>
<circle cx="139" cy="52.2" r=".51" fill="#0dab76"/>
<g fill="none" stroke="#0dab76" stroke-width=".21">
<path d="M169.5 39.5v2.6M149.1 52.2v2.6M182.2 128.4h7.6v2.5M182.2 130.9h12.7"/>
<circle cx="139" cy="52.2" r=".51"/>
</g>
<circle cx="189.8" cy="130.9" r=".51" fill="#0dab76"/>
<g fill="none" stroke="#0dab76" stroke-width=".21">
<path d="M73 128.4h5v2.5M85.6 125.9v5h-12.6"/>
<circle cx="189.8" cy="130.9" r=".51"/>
</g>
<circle cx="78" cy="130.9" r=".51" fill="#0dab76"/>
<g fill="none" stroke="#0dab76" stroke-width=".21">
<path d="M65.4 39.5h10.1M70.4 39.5v2.6h-5"/>
<circle cx="78" cy="130.9" r=".51"/>
</g>
<circle cx="70.4" cy="39.5" r=".51" fill="#0dab76"/>
<g fill="none" stroke="#0dab76" stroke-width=".21">
<path d="M32.3 19.2h-2.5v7.6M108.5 24.3h61M139 24.3v10.2M65.4 57.3h30.4M17.1 115.7h20.3M154.2 100.5h-7.6v5"/>
<circle cx="70.4" cy="39.5" r=".51"/>
</g>
<circle cx="139" cy="24.3" r=".51" fill="#0dab76"/>
<g fill="none" stroke="#0dab76" stroke-width=".21">
<path d="M126.3 26.8h43.2M144.1 26.8v7.7M65.4 59.9h5M65.4 64.9h10.1"/>
<circle cx="139" cy="24.3" r=".51"/>
</g>
<circle cx="144.1" cy="26.8" r=".51" fill="#0dab76"/>
<g fill="none" stroke="#0dab76" stroke-width=".21">
<path d="M128.8 29.4h40.7M149.1 29.4v5.1M90.7 125.9v7.6h-17.7M95.8 125.9v12.7h-22.8"/>
<circle cx="144.1" cy="26.8" r=".51"/>
</g>
<circle cx="149.1" cy="29.4" r=".51" fill="#0dab76"/>
<g fill="none" stroke="#0dab76" stroke-width=".21">
<path d="M156.8 31.9v25.4M169.5 31.9h-15.3v2.6M65.4 44.6h10.1M106 125.9v20.3h-33"/>
<circle cx="149.1" cy="29.4" r=".51"/>
</g>
<circle cx="156.8" cy="31.9" r=".51" fill="#0dab76"/>
<g fill="none" stroke="#0dab76" stroke-width=".21">
<path d="M159.3 34.5h10.2M111 125.9v22.8h-38M73 153.8h5"/>
<circle cx="156.8" cy="31.9" r=".51"/>
</g>
<circle cx="159.3" cy="34.5" r=".51" fill="#0dab76"/>
<g fill="none" stroke="#0dab76" stroke-width=".21">
<path d="M128.8 19.2h5.1v15.3M131.4 34.5h27.9M133.9 21.8h35.6M65.4 52.2h5M100.9 125.9v15.2h-27.9"/>
<circle cx="159.3" cy="34.5" r=".51"/>
</g>
<circle cx="133.9" cy="21.8" r=".51" fill="#0dab76"/>
<g fill="none" stroke="#0dab76" stroke-width=".21">
<path d="M164.4 37h5.1M166.9 37v10.2M65.4 49.7h15.2"/>
<circle cx="133.9" cy="21.8" r=".51"/>
</g>
<circle cx="166.9" cy="37" r=".51" fill="#0dab76"/>
<g fill="none" stroke="#0dab76" stroke-width=".21">
<path d="M194.9 37h15.2M202.5 37v2.5M182.2 143.6h10.1"/>
<circle cx="166.9" cy="37" r=".51"/>
</g>
<circle cx="202.5" cy="37" r=".51" fill="#0dab76"/>
<g fill="none" stroke="#0dab76" stroke-width=".21">
<path d="M194.9 34.5h32.9M210.1 37v5.1M217.7 34.5v2.5"/>
<circle cx="202.5" cy="37" r=".51"/>
</g>
<circle cx="217.7" cy="34.5" r=".51" fill="#0dab76"/>
<g fill="none" stroke="#0dab76" stroke-width=".21">
<path d="M194.9 31.9h48.2M227.8 34.5v2.5M235.5 31.9v5.1"/>
<circle cx="217.7" cy="34.5" r=".51"/>
</g>
<circle cx="235.5" cy="31.9" r=".51" fill="#0dab76"/>
<g fill="none" stroke="#0dab76" stroke-width=".21">
<path d="M194.9 39.5v20.4h48.2M243.1 31.9v2.6"/>
<circle cx="235.5" cy="31.9" r=".51"/>
</g>
<circle cx="202.5" cy="59.9" r=".51" fill="#0dab76"/>
<g fill="none" stroke="#0dab76" stroke-width=".21">
<path d="M217.7 57.3v2.6"/>
<circle cx="202.5" cy="59.9" r=".51"/>
</g>
<circle cx="217.7" cy="59.9" r=".51" fill="#0dab76"/>
<g fill="none" stroke="#0dab76" stroke-width=".21">
<path d="M235.5 57.3v2.6"/>
<circle cx="217.7" cy="59.9" r=".51"/>
</g>
<circle cx="235.5" cy="59.9" r=".51" fill="#0dab76"/>
<g fill="none" stroke="#0dab76" stroke-width=".21">
<path d="M210.1 52.2v7.7"/>
<circle cx="235.5" cy="59.9" r=".51"/>
</g>
<circle cx="210.1" cy="59.9" r=".51" fill="#0dab76"/>
<g fill="none" stroke="#0dab76" stroke-width=".21">
<path d="M227.8 47.2v12.7"/>
<circle cx="210.1" cy="59.9" r=".51"/>
</g>
<circle cx="227.8" cy="59.9" r=".51" fill="#0dab76"/>
<g fill="none" stroke="#0dab76" stroke-width=".21">
<path d="M192.3 52.2h2.6M243.1 44.6v15.3"/>
<circle cx="227.8" cy="59.9" r=".51"/>
</g>
<circle cx="194.9" cy="52.2" r=".51" fill="#0dab76"/>
<g fill="none" stroke="#0dab76" stroke-width=".21">
<path d="M202.5 47.2v2.5M217.7 44.6v2.6M235.5 44.6v2.6M258.3 70h12.7M265.9 70v7.6"/>
<circle cx="194.9" cy="52.2" r=".51"/>
</g>
<circle cx="265.9" cy="70" r=".51" fill="#0dab76"/>
<g fill="none" stroke="#0dab76" stroke-width=".21">
<path d="M255.8 77.6h10.1"/>
<circle cx="265.9" cy="70" r=".51"/>
</g>
<circle cx="265.9" cy="77.6" r=".51" fill="#0dab76"/>
<g fill="none" stroke="#0dab76" stroke-width=".21">
<path d="M268.5 31.9v7.6M281.2 31.9h-25.4v7.6M265.9 77.6v5.1"/>
<circle cx="265.9" cy="77.6" r=".51"/>
</g>
<circle cx="268.5" cy="31.9" r=".51" fill="#0dab76"/>
<g fill="none" stroke="#0dab76" stroke-width=".21">
<path d="M265.9 26.8h2.6v5.1M260.9 47.2h12.7M263.4 47.2v5"/>
<circle cx="268.5" cy="31.9" r=".51"/>
</g>
<circle cx="263.4" cy="47.2" r=".51" fill="#0dab76"/>
<g fill="none" stroke="#0dab76" stroke-width=".21">
<path d="M263.4 52.2h-12.7l-2.5 2.6v20.3h-2.6M243.1 67.4h5.1"/>
<circle cx="263.4" cy="47.2" r=".51"/>
</g>
<circle cx="248.2" cy="67.4" r=".51" fill="#0dab76"/>
<g fill="none" stroke="#0dab76" stroke-width=".21">
<path d="M222.8 77.6h10.1v5.1M227.8 82.7h12.7"/>
<circle cx="248.2" cy="67.4" r=".51"/>
</g>
<circle cx="232.9" cy="82.7" r=".51" fill="#0dab76"/>
<g fill="none" stroke="#0dab76" stroke-width=".21">
<path d="M238 87.8v7.6h-12.7M250.7 85.2v2.6h-22.9"/>
<circle cx="232.9" cy="82.7" r=".51"/>
</g>
<circle cx="238" cy="87.8" r=".51" fill="#0dab76"/>
<g fill="none" stroke="#0dab76" stroke-width=".21">
<path d="M265.9 54.8v7.6M278.6 54.8h-22.8l-2.6 2.5v5.1"/>
<circle cx="238" cy="87.8" r=".51"/>
</g>
<circle cx="265.9" cy="54.8" r=".51" fill="#0dab76"/>
<g fill="none" stroke="#0dab76" stroke-width=".21">
<path d="M278.6 54.8v33M273.6 80.1h5"/>
<circle cx="265.9" cy="54.8" r=".51"/>
</g>
<circle cx="278.6" cy="80.1" r=".51" fill="#0dab76"/>
<g fill="none" stroke="#0dab76" stroke-width=".21">
<path d="M194.9 21.8h7.6M194.9 24.3h7.6M194.9 26.8h7.6M194.9 29.4h7.6"/>
<circle cx="278.6" cy="80.1" r=".51"/>
</g>
<g font-size="3.7" fill="#c90d0c">
<text x="28.1" y="12.3">1</text>
<text x="62.2" y="12.3">2</text>
<text x="96.3" y="12.3">3</text>
<text x="130.4" y="12.3">4</text>
<text x="164.5" y="12.3">5</text>
<text x="198.7" y="12.3">6</text>
<text x="232.8" y="12.3">7</text>
<text x="266.9" y="12.3">8</text>
<text x="8.9" y="32.1">A</text>
<text x="285.7" y="32.1">A</text>
<text x="8.9" y="67.9">B</text>
<text x="285.7" y="67.9">B</text>
<text x="8.8" y="103.7">C</text>
<text x="285.6" y="103.7">C</text>
<text x="8.8" y="139.5">D</text>
<text x="285.6" y="139.5">D</text>
<text x="8.9" y="175.3">E</text>
<text x="285.7" y="175.3">E</text>
<text x="28.1" y="195.1">1</text>
<text x="62.2" y="195.1">2</text>
<text x="96.3" y="195.1">3</text>
<text x="130.4" y="195.1">4</text>
<text x="164.5" y="195.1">5</text>
<text x="198.7" y="195.1">6</text>
<text x="232.8" y="195.1">7</text>
<text x="266.9" y="195.1">8</text>
</g>
<text font-size="3.6" x="0" y="208.9">10/6/2021 3:42 PM C:\Users\ADMIN\Documents\EAGLE\projects\MTS STACKER FORKLOOP COPY SEPERATION\STACKER_LCC_CONTROL\FERAG_MTS.sch (Sheet: 2/2)</text>
<g font-size="2.5" fill="#808080">
<text x="33.9" y="20.1">5V_FROM_REGULATOR_TO_NANO_VIN/1.5A</text>
<text x="92.2" y="20.1">LCC_SENSOR_O/P_5V_MTS1</text>
<text x="174.5" y="18.5">IC3</text>
<text x="199.9" y="21.8">N$11</text>
<text x="245.6" y="20.5">COMBICON_5.08_4PIN</text>
<text x="81.5" y="25.2">MTS1_GDS_SIMU_5V</text>
<text x="126.3" y="26.8">CONTROL_CHANGEOVER_RLY_MTS1</text>
<text x="199.9" y="24.3">N$16</text>
<text x="199.9" y="26.8">N$17</text>
<text x="199.9" y="29.4">N$19</text>
<text x="249" y="27.7">X2-4</text>
<text x="84.3" y="35.3">CONTROL_CHANGEOVER_RLY_MTS2</text>
<text x="92.2" y="30.3">LCC_SENSOR_O/P_5V_MTS2</text>
<text x="196.1" y="34.5">MTS2_CHANGE_OVER_RLY</text>
<text x="206.3" y="31.9">MTS1_CHANGE_OVER_RLY</text>
<text x="77" y="40.4">5V_GRIPPER_PULSE_TO_NANO'S/1.2B</text>
<text x="162.9" y="40.8" transform="rotate(-90 162.9 40.8)">R32</text>
<text x="182.2" y="37" transform="rotate(-90 182.2 37)">ULN2003AN</text>
<text x="77" y="45.5">MTS1_RELEASE_DEVICE_5V_I/P/1.2D</text>
<text x="132.4" y="43.3" transform="rotate(-90 132.4 43.3)">R18</text>
<text x="137.5" y="43.3" transform="rotate(-90 137.5 43.3)">R19</text>
<text x="142.6" y="43.3" transform="rotate(-90 142.6 43.3)">R20</text>
<text x="147.7" y="43.3" transform="rotate(-90 147.7 43.3)">R23</text>
<text x="152.7" y="43.3" transform="rotate(-90 152.7 43.3)">R11</text>
<text x="171.7" y="46.7">GND</text>
<text x="72" y="53.1">ORG_GDS_INPUT_MTS1_5V/1.4C</text>
<text x="78.1" y="49.7">LCC_SENSOR_O/P_5V_MTS1</text>
<text x="162.9" y="48.4" transform="rotate(-90 162.9 48.4)">R13</text>
<text x="170.7" y="53.1">FUSED_24V/1.3A</text>
<text x="97.3" y="58.2">MTS1_GDS_SIMU_5V</text>
<text x="201" y="58.6" transform="rotate(-90 201 58.6)">R37</text>
<text x="216.2" y="56" transform="rotate(-90 216.2 56)">R35</text>
<text x="234" y="56" transform="rotate(-90 234 56)">R36</text>
<text x="72" y="60.7">MTS2_OK_5V/1.5D</text>
<text x="77" y="65.8">CONTROL_CHANGEOVER_RLY_MTS1</text>
<text x="146.3" y="61.9">GND</text>
<text x="196.3" y="68.3">MTS1_OK_SPEED_OVER_24CPH/1.5B</text>
<text x="282.1" y="70.4" transform="rotate(-90 282.1 70.4)">MTS1_ENTRY/EXIT_SYNC_RLY</text>
<text x="42.5" y="80.1" transform="rotate(-90 42.5 80.1)">MTS1_CONTROLLER_LINE1</text>
<text x="167.8" y="79.8" transform="rotate(-90 167.8 79.8)">LOW_SPEED_BLOCK_SIG</text>
<text x="190.9" y="83.6">MTS1_OK_FROM_BECKHOFF</text>
<text x="205.8" y="78.5">X2-1</text>
<text x="157.7" y="84.3" transform="rotate(-90 157.7 84.3)">MTS2_GDS_SIMU_5V</text>
<text x="190.9" y="88.6">MTS2_OK_FROM_BECKHOFF</text>
<text x="155.7" y="101.3">5V_FROM_REGULATOR_TO_NANO_VIN/1.5A</text>
<text x="208.3" y="96.3">X2-2</text>
<text x="274.4" y="97.1" transform="rotate(-90 274.4 97.1)">X2-3</text>
<text x="42.2" y="107.6">GND</text>
<text x="86.5" y="124.3" transform="rotate(-90 86.5 124.3)">5V_GRIPPER_PULSE_TO_NANO'S/1.2B</text>
<text x="91.6" y="124.3" transform="rotate(-90 91.6 124.3)">MTS2_RELEASE_DEVICE_5V_I/P/1.2E</text>
<text x="96.7" y="124.3" transform="rotate(-90 96.7 124.3)">LCC_SENSOR_O/P_5V_MTS2</text>
<text x="101.8" y="124.3" transform="rotate(-90 101.8 124.3)">ORG_GDS_INPUT_MTS2_5V/1.4E</text>
<text x="106.9" y="124.3" transform="rotate(-90 106.9 124.3)">MTS2_GDS_SIMU_5V</text>
<text x="111.9" y="124.3" transform="rotate(-90 111.9 124.3)">MTS1_OK_5V/1.5B</text>
<text x="196.4" y="131.8">5V_GRIPPER_PULSE_TO_NANO'S/1.2B</text>
<text x="266.8" y="129.6" transform="rotate(-90 266.8 129.6)">MTS2_OK_SPEED_OVER_24CPH/1.4C</text>
<text x="279.5" y="126.2" transform="rotate(-90 279.5 126.2)">MTS2_ENTRY/EXIT_SYNC_RLY</text>
<text x="144.1" y="136">ARDUINO_NANO2</text>
<text x="141.5" y="141.1">MODUL1</text>
<text x="193.8" y="144.5">LOW_SPEED_BLOCK_SIG</text>
<text x="79.6" y="154.6">CONTROL_CHANGEOVER_RLY_MTS2</text>
<text x="47.6" y="166.5" transform="rotate(-90 47.6 166.5)">MTS2_CONTROLLER_LINE2</text>
<text x="18" y="170.6" transform="rotate(-90 18 170.6)">5V_FROM_REGULATOR_TO_NANO_VIN/1.5A</text>
<text x="80.1" y="189.6" transform="rotate(-90 80.1 189.6)">GND</text>
<text x="156.5" y="186.3">GND</text>
</g>
<g font-size="2.1" fill="#808080">
<text x="171" y="21.4">1</text>
<text x="171" y="24">2</text>
<text x="176.9" y="22.5">I1</text>
<text x="184.6" y="22.5">O1</text>
<text x="192.1" y="21.4">16</text>
<text x="192.1" y="24">15</text>
<text x="29.4" y="29.6" transform="rotate(-90 29.4 29.6)">J2.1</text>
<text x="34.5" y="29.6" transform="rotate(-90 34.5 29.6)">J2.4</text>
<text x="42.1" y="29.6" transform="rotate(-90 42.1 29.6)">J2.14</text>
<text x="47.2" y="29.6" transform="rotate(-90 47.2 29.6)">J2.13</text>
<text x="171" y="26.5">3</text>
<text x="171" y="29">4</text>
<text x="176.9" y="25.1">I2</text>
<text x="176.9" y="27.6">I3</text>
<text x="184.6" y="25.1">O2</text>
<text x="184.6" y="27.6">O3</text>
<text x="192.1" y="26.5">14</text>
<text x="192.1" y="29">13</text>
<text x="263.7" y="26.5">4</text>
<text x="51.9" y="35.2">D1/TX</text>
<text x="62.6" y="34.1">J1.1</text>
<text x="171" y="31.5">5</text>
<text x="171" y="34.1">6</text>
<text x="176.9" y="30.1">I4</text>
<text x="176.9" y="32.7">I5</text>
<text x="176.9" y="35.2">I6</text>
<text x="184.6" y="30.1">O4</text>
<text x="184.6" y="32.7">O5</text>
<text x="184.6" y="35.2">O6</text>
<text x="192.1" y="31.5">12</text>
<text x="192.1" y="34.1">11</text>
<text x="13.3" y="41.7">J1.3</text>
<text x="30.6" y="37.8" transform="rotate(-90 30.6 37.8)">VIN</text>
<text x="35.6" y="38.1" transform="rotate(-90 35.6 38.1)">+5V</text>
<text x="43.3" y="38" transform="rotate(-90 43.3 38)">3V3</text>
<text x="48.3" y="39.9" transform="rotate(-90 48.3 39.9)">AREF</text>
<text x="51.7" y="37.8">D0/RX</text>
<text x="55.2" y="40.3">D2</text>
<text x="62.6" y="36.6">J1.2</text>
<text x="62.6" y="39.2">J1.5</text>
<text x="62.6" y="41.7">J1.6</text>
<text x="171" y="36.6">7</text>
<text x="171" y="39.2">8</text>
<text x="176.9" y="37.8">I7</text>
<text x="176.9" y="40.3">GND</text>
<text x="183.1" y="40.3">CD+</text>
<text x="184.6" y="37.8">O7</text>
<text x="192.1" y="36.6">10</text>
<text x="192.1" y="39.2">9</text>
<text x="227.5" y="39.2" transform="rotate(-90 227.5 39.2)">2</text>
<text x="242.7" y="36.6" transform="rotate(-90 242.7 36.6)">2</text>
<text x="255.1" y="39.2">O1</text>
<text x="263.7" y="39.2">S1</text>
<text x="267.8" y="39.2">O2</text>
<text x="276.4" y="39.2">S2</text>
<text x="13.3" y="44.2">J2.3</text>
<text x="22" y="42.8">RESET</text>
<text x="22" y="45.4">RESET</text>
<text x="55.2" y="42.8">D3</text>
<text x="55.2" y="45.4">D4</text>
<text x="55.2" y="47.9">D5</text>
<text x="62.6" y="44.2">J1.7</text>
<text x="62.6" y="46.8">J1.8</text>
<text x="209.7" y="44.2" transform="rotate(-90 209.7 44.2)">2</text>
<text x="227.5" y="46.1" transform="rotate(-90 227.5 46.1)">1</text>
<text x="242.7" y="43.6" transform="rotate(-90 242.7 43.6)">1</text>
<text x="260.5" y="47.5" transform="rotate(-90 260.5 47.5)">P1</text>
<text x="273.2" y="47.5" transform="rotate(-90 273.2 47.5)">P2</text>
<text x="55.2" y="50.5">D6</text>
<text x="55.2" y="53">D7</text>
<text x="62.6" y="49.3">J1.9</text>
<text x="62.6" y="51.9">J1.10</text>
<text x="209.7" y="51.2" transform="rotate(-90 209.7 51.2)">1</text>
<text x="55.2" y="55.5">D8</text>
<text x="55.2" y="58.1">D9</text>
<text x="62.6" y="54.4">J1.11</text>
<text x="62.6" y="56.9">J1.12</text>
<text x="62.6" y="59.5">J1.13</text>
<text x="48" y="65.7">D12/MISO</text>
<text x="48.2" y="63.2">D11/MOSI</text>
<text x="54" y="60.6">D10</text>
<text x="62.6" y="62">J1.14</text>
<text x="62.6" y="64.6">J1.15</text>
<text x="252.6" y="62">O1</text>
<text x="261.2" y="62">S1 O2</text>
<text x="273.9" y="62">S2</text>
<text x="49.1" y="68.2">D13/SCK</text>
<text x="62.6" y="67.1">J2.15</text>
<text x="258" y="70.4" transform="rotate(-90 258 70.4)">P1</text>
<text x="270.7" y="70.4" transform="rotate(-90 270.7 70.4)">P2</text>
<text x="55.3" y="73.3">A7</text>
<text x="55.3" y="75.8">A6</text>
<text x="62.6" y="72.2">J2.5</text>
<text x="62.6" y="74.7">J2.6</text>
<text x="62.6" y="77.3">J2.7</text>
<text x="220.6" y="77.3">1</text>
<text x="235.1" y="74.7">S1</text>
<text x="243.5" y="74.7">O1</text>
<text x="245.2" y="77.3">S2</text>
<text x="253.6" y="77.3">O2</text>
<text x="55.3" y="78.4">A5</text>
<text x="55.3" y="80.9">A4</text>
<text x="55.3" y="83.4">A3</text>
<text x="62.6" y="79.8">J2.8</text>
<text x="62.6" y="82.3">J2.9</text>
<text x="240.2" y="83.1" transform="rotate(-90 240.2 83.1)">P1</text>
<text x="273.2" y="82.3" transform="rotate(-90 273.2 82.3)">3</text>
<text x="55.3" y="86">A2</text>
<text x="55.3" y="88.5">A1</text>
<text x="62.6" y="84.9">J2.10</text>
<text x="62.6" y="87.4">J2.11</text>
<text x="62.6" y="90">J2.12</text>
<text x="250.4" y="85.6" transform="rotate(-90 250.4 85.6)">P2</text>
<text x="38.2" y="90.5" transform="rotate(-90 38.2 90.5)">COM</text>
<text x="45.8" y="90.5" transform="rotate(-90 45.8 90.5)">COM</text>
<text x="55.3" y="91.1">A0</text>
<text x="223.1" y="95">2</text>
<text x="37" y="99.2" transform="rotate(-90 37 99.2)">J1.4</text>
<text x="44.7" y="99.2" transform="rotate(-90 44.7 99.2)">J2.2</text>
<text x="146.3" y="108.3" transform="rotate(-90 146.3 108.3)">J2.1</text>
<text x="151.3" y="108.3" transform="rotate(-90 151.3 108.3)">J2.4</text>
<text x="158.9" y="108.3" transform="rotate(-90 158.9 108.3)">J2.14</text>
<text x="164" y="108.3" transform="rotate(-90 164 108.3)">J2.13</text>
<text x="168.7" y="113.9">D1/TX</text>
<text x="179.4" y="112.8">J1.1</text>
<text x="37" y="118.4" transform="rotate(-90 37 118.4)">J2.1</text>
<text x="42.1" y="118.4" transform="rotate(-90 42.1 118.4)">J2.4</text>
<text x="49.7" y="118.4" transform="rotate(-90 49.7 118.4)">J2.14</text>
<text x="54.8" y="118.4" transform="rotate(-90 54.8 118.4)">J2.13</text>
<text x="147.4" y="116.5" transform="rotate(-90 147.4 116.5)">VIN</text>
<text x="152.4" y="116.8" transform="rotate(-90 152.4 116.8)">+5V</text>
<text x="160.1" y="116.7" transform="rotate(-90 160.1 116.7)">3V3</text>
<text x="165.1" y="118.6" transform="rotate(-90 165.1 118.6)">AREF</text>
<text x="168.5" y="116.5">D0/RX</text>
<text x="172" y="119">D2</text>
<text x="179.4" y="115.4">J1.2</text>
<text x="179.4" y="117.9">J1.5</text>
<text x="59.5" y="124.1">D1/TX</text>
<text x="70.2" y="122.9">J1.1</text>
<text x="70.2" y="125.5">J1.2</text>
<text x="130.1" y="120.4">J1.3</text>
<text x="130.1" y="122.9">J2.3</text>
<text x="138.8" y="121.5">RESET</text>
<text x="138.8" y="124.1">RESET</text>
<text x="172" y="121.5">D3</text>
<text x="172" y="124.1">D4</text>
<text x="179.4" y="120.4">J1.6</text>
<text x="179.4" y="122.9">J1.7</text>
<text x="179.4" y="125.5">J1.8</text>
<text x="20.9" y="130.6">J1.3</text>
<text x="29.6" y="131.7">RESET</text>
<text x="38.2" y="126.6" transform="rotate(-90 38.2 126.6)">VIN</text>
<text x="43.3" y="126.9" transform="rotate(-90 43.3 126.9)">+5V</text>
<text x="50.9" y="126.9" transform="rotate(-90 50.9 126.9)">3V3</text>
<text x="56" y="128.7" transform="rotate(-90 56 128.7)">AREF</text>
<text x="59.3" y="126.6">D0/RX</text>
<text x="62.8" y="129.2">D2</text>
<text x="62.8" y="131.7">D3</text>
<text x="70.2" y="128">J1.5</text>
<text x="70.2" y="130.6">J1.6</text>
<text x="172" y="126.6">D5</text>
<text x="172" y="129.2">D6</text>
<text x="172" y="131.7">D7</text>
<text x="179.4" y="128">J1.9</text>
<text x="179.4" y="130.6">J1.10</text>
<text x="20.9" y="133.1">J2.3</text>
<text x="29.6" y="134.2">RESET</text>
<text x="62.8" y="134.2">D4</text>
<text x="62.8" y="136.8">D5</text>
<text x="70.2" y="133.1">J1.7</text>
<text x="70.2" y="135.6">J1.8</text>
<text x="172" y="134.2">D8</text>
<text x="172" y="136.8">D9</text>
<text x="179.4" y="133.1">J1.11</text>
<text x="179.4" y="135.6">J1.12</text>
<text x="62.8" y="139.3">D6</text>
<text x="62.8" y="141.9">D7</text>
<text x="70.2" y="138.2">J1.9</text>
<text x="70.2" y="140.7">J1.10</text>
<text x="70.2" y="143.3">J1.11</text>
<text x="165.1" y="141.9">D11/MOSI</text>
<text x="170.9" y="139.3">D10</text>
<text x="179.4" y="138.2">J1.13</text>
<text x="179.4" y="140.7">J1.14</text>
<text x="179.4" y="143.3">J1.15</text>
<text x="61.6" y="149.5">D10</text>
<text x="62.8" y="144.4">D8</text>
<text x="62.8" y="146.9">D9</text>
<text x="70.2" y="145.8">J1.12</text>
<text x="70.2" y="148.3">J1.13</text>
<text x="164.9" y="144.4">D12/MISO</text>
<text x="165.9" y="146.9">D13/SCK</text>
<text x="179.4" y="145.8">J2.15</text>
<text x="55.7" y="154.5">D12/MISO</text>
<text x="55.8" y="152">D11/MOSI</text>
<text x="70.2" y="150.9">J1.14</text>
<text x="70.2" y="153.4">J1.15</text>
<text x="70.2" y="156">J2.15</text>
<text x="172.2" y="152">A7</text>
<text x="172.2" y="154.5">A6</text>
<text x="179.4" y="150.9">J2.5</text>
<text x="179.4" y="153.4">J2.6</text>
<text x="179.4" y="156">J2.7</text>
<text x="56.7" y="157.1">D13/SCK</text>
<text x="70.2" y="161">J2.5</text>
<text x="172.2" y="157.1">A5</text>
<text x="172.2" y="159.6">A4</text>
<text x="179.4" y="158.5">J2.8</text>
<text x="179.4" y="161">J2.9</text>
<text x="62.9" y="162.1">A7</text>
<text x="62.9" y="164.7">A6</text>
<text x="62.9" y="167.2">A5</text>
<text x="70.2" y="163.6">J2.6</text>
<text x="70.2" y="166.1">J2.7</text>
<text x="172.2" y="162.1">A3</text>
<text x="172.2" y="164.7">A2</text>
<text x="172.2" y="167.2">A1</text>
<text x="179.4" y="163.6">J2.10</text>
<text x="179.4" y="166.1">J2.11</text>
<text x="62.9" y="169.8">A4</text>
<text x="62.9" y="172.3">A3</text>
<text x="70.2" y="168.7">J2.8</text>
<text x="70.2" y="171.2">J2.9</text>
<text x="70.2" y="173.7">J2.10</text>
<text x="155" y="169.2" transform="rotate(-90 155 169.2)">COM</text>
<text x="162.6" y="169.2" transform="rotate(-90 162.6 169.2)">COM</text>
<text x="172.2" y="169.8">A0</text>
<text x="179.4" y="168.7">J2.12</text>
<text x="45.8" y="179.4" transform="rotate(-90 45.8 179.4)">COM</text>
<text x="53.4" y="179.4" transform="rotate(-90 53.4 179.4)">COM</text>
<text x="62.9" y="174.8">A2</text>
<text x="62.9" y="177.4">A1</text>
<text x="62.9" y="179.9">A0</text>
<text x="70.2" y="176.3">J2.11</text>
<text x="70.2" y="178.8">J2.12</text>
<text x="153.9" y="177.9" transform="rotate(-90 153.9 177.9)">J1.4</text>
<text x="161.5" y="177.9" transform="rotate(-90 161.5 177.9)">J2.2</text>
<text x="44.7" y="188" transform="rotate(-90 44.7 188)">J1.4</text>
<text x="52.3" y="188" transform="rotate(-90 52.3 188)">J2.2</text>
</g>
</svg>
